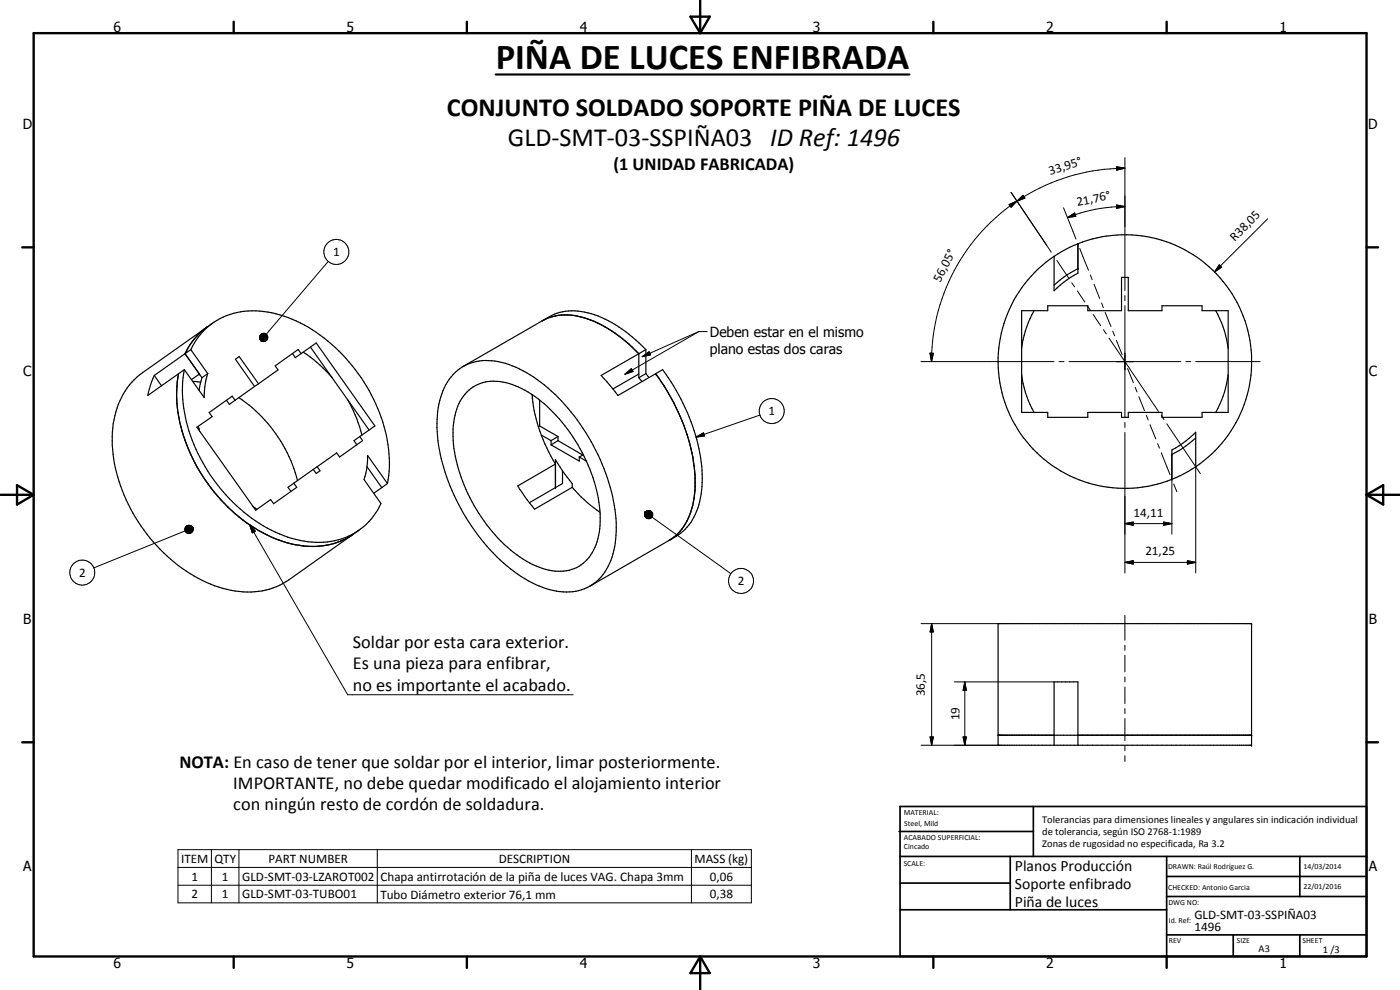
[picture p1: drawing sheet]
<svg xmlns="http://www.w3.org/2000/svg" width="420mm" height="297mm" viewBox="0 0 420 297" stroke-linecap="round" stroke-linejoin="round" font-family="sans-serif">
<g fill="none" stroke="#000" stroke-width=".35">
<path d="M316.3 76.9a38 38 0 0 0-12.4 49.4 38 38 0 0 0 47.8 17.5M323.5 73.2v8.8l-3.3 1.9-3.9 3.3v-10.3M323.5 73.2a38 38 0 0 1 47.7 17.5 38 38 0 0 1-12.4 49.3M323.5 73.2l-2.5 1-4.7 2.7M62.1 98.2a20.3 20.3 0 0 0-6.6 7.9M62.1 98.2l-19.4 13.6a23.5 23.5 0 0 0-9 19.1 48.8 48.8 0 0 0 14.3 33.9 42.1 42.1 0 0 0 22.6 12.5 21.8 21.8 0 0 0 16.1-3.3l21.1-15M63.8 96.9l-1.7 1.3M162.7 96.3a16.4 16.4 0 0 1 15.7-1.9 40.1 40.1 0 0 1 15.4 10.5M162.7 96.3a17.4 17.4 0 0 1 15.7 .1 43 43 0 0 1 13.3 9.7M162.7 96.3l-23.7 13.6M306.6 93.2h7.8v-1.5h12.1v1.5h10.1v-10h2v10h10.1v-1.5h12.1v1.5h7.8v30.5h-7.8v1.5h-12.1v-1.5h-10.1v1.5h-2v-1.5h-10.1v1.5h-12.1v-1.5h-7.8zM310.3 93.2a31.2 31.2 0 0 0-3.7 11.3"/>
<path d="M323.5 80.6l-3.3 1.9-3.9 3.1M364.9 93.2a31.2 31.2 0 0 1 3.7 11.3M46.3 112.6l2.2 3.1M53.6 112.1a42.5 42.5 0 0 0 6.4 29.4 46.4 46.4 0 0 0 27.4 21.7 22.9 22.9 0 0 0 18.6-2.9M53.6 112.1l-9.2 6.6 .8-3.1 1.1-3M55.3 110.9l6 8.4 .2-3.2 .8-4M55.3 110.9a42.6 42.6 0 0 0 6.3 29.2 48.1 48.1 0 0 0 26 21.4 22.8 22.8 0 0 0 20.7-2.8 20 20 0 0 0 6-7.6l-5-7.2 .7-3 .3-4.2 6 8.4M55.3 110.9l-1.7 1.2M55.5 106.1l5.1 7.2M55.5 106.1l-9.2 6.5M57.3 104.9a20.4 20.4 0 0 1 23.1-11.3 43.6 43.6 0 0 1 27.1 18.5 44.2 44.2 0 0 1 9 31.8l-.2 1.2M57.3 104.9l5 7.2"/>
<path d="M57.3 104.9l-1.8 1.2M57.8 114.4l2.4 .3M59.8 112.2l-2.4 1.7M60.6 113.3l-.8 3.9M62.3 112.1l-1.7 1.2M71.7 119.3a43 43 0 0 1 17.6 24.9M76.4 116l-7.6 5.3-.8-1.2M77.6 115.1l-1.2 .9M77.6 115.1l-5.8-8.1-1.2 .8 5.8 8.2M87.8 106.1l.8 1.2 1.8-1.2M90.4 106.1l-.9-1.2-6.9 4.9 .8 1.2-5.8 4.1M90.4 106.1l4.5-3.2 17.6 24.9-4.5 3.2"/>
<path d="M91 105.7l5 3.9 3.7 3.7M93.2 104.1l17.6 24.9M104.3 119.8l2.8 5.9 1.5 4.9M136 112.4a14 14 0 0 1 13.6-3.9 37.7 37.7 0 0 1 18.9 11.8 60.7 60.7 0 0 1 16.4 36.5 23.7 23.7 0 0 1-3.9 15.6 14.3 14.3 0 0 1-16 4.5 41.2 41.2 0 0 1-19.9-14.2 59.8 59.8 0 0 1-14-34.4 22.9 22.9 0 0 1 4.9-15.9zM140.2 117.6a12 12 0 0 1 12.5-2.5 37.5 37.5 0 0 1 18.5 14.9 45.7 45.7 0 0 1 8.9 27.6 14.6 14.6 0 0 1-7.1 12.7 15.1 15.1 0 0 1-13-.9 46.1 46.1 0 0 1-20.7-23.7 34.7 34.7 0 0 1-2.5-22l1.3-3.4zM159.7 118.4a46.5 46.5 0 0 0 7 20.8l-11.3 6.6 2.7 4.1 2.3 2.9 11.3-6.6M159.8 118.5v1.3M191.7 113.3l.9 1.2M191.7 106.1v7.2M191.7 106.1l-11.3 6.5 5.1 6.1 11.3-6.6M191.7 112.2l-7.8 4.5M193.8 104.9v7.2"/>
<path d="M193.8 112.1l1 1.2M193.8 112.1l-2.1 1.2M193.8 104.9l-2.1 1.2M196.8 112.1l2.1-1.2a58.5 58.5 0 0 1 11.9 32.7 20.7 20.7 0 0 1-5.8 15.8l-4.3 2.8M196.8 112.1a63.3 63.3 0 0 1 6.7 11.5M306.6 112.4a30.2 30.2 0 0 0 3.7 11.3M368.6 112.4a30.2 30.2 0 0 1-3.7 11.3M59.5 127.9l.4 1.4M70.6 120.1l-.9-1.2-6.9 4.9 .9 1.2-4.6 3.2 17.6 24.9 4.5-3.2 .9 1.2 7-4.9-.9-1.2M108 131l.8 1.2-6.9 4.9-.9-1.2-5.8 4.1M108 131l-1.8 1.2 .9 1.3M162 127.8l5.5 3.2"/>
<path d="M162 127.8l-.4 .2M162 120v7.8M162.5 130.6l2.9 1.6M165.4 133.5l8.5 4.8v-1.2M165.4 132.2v1.3M167.5 131l-2.1 1.2M167.5 131v1.2M167.5 132.2l7.4 4.3M167.5 132.2l-2.1 1.3M173.9 137.1l2.1 1.2M175 136.4l-1.1 .7M203.5 123.6l1.2 2.7"/>
<path d="M203.5 123.6a46 46 0 0 1 4.6 26.9 16.4 16.4 0 0 1-7.4 11.7M358.8 131.4l-3.9 3.1-3.2 1.9M75.9 152l1.2 .8M94 140.8l-7.6 5.4 .9 1.2M95.2 140l-1.2 .8M95.2 140l.8 1.3-1.1 .8-.9-1.3M110.1 140l4.5 6.3M114.6 146.3l-2.4 1.7M116.3 145.1l-1.7 1.2M166.7 146.3l-7.8 4.5M168.8 141.3v3.8l-2.1 1.2M171.7 146.2v-1.1l-3-4-2-3.2v8.4"/>
<path d="M171.7 146.2l4.6 4.6 3.8 2.9M358.8 140v-10.3l-3.8 3.3-3.3 2v8.8M358.8 140l-3.4 2.1-3.7 1.7M200.7 162.2l-23.6 13.7M299.5 187.1h76.1v36.5h-76.1zM299.5 220.6h76.1M316.3 223.6v-19h7.2v19"/>
</g>
<g fill="#000">
<circle cx="323.5" cy="73.2" r=".18"/>
<circle cx="323.5" cy="80.6" r=".18"/>
<circle cx="59.8" cy="112.2" r=".18"/>
<circle cx="196.8" cy="112.1" r=".18"/>
<circle cx="351.7" cy="136.4" r=".18"/>
<circle cx="166.7" cy="146.3" r=".18"/>
<circle cx="351.7" cy="143.8" r=".18"/>
<circle cx="375.6" cy="187.1" r=".18"/>
<circle cx="375.6" cy="223.6" r=".18"/>
<circle cx="375.6" cy="220.6" r=".18"/>
</g>
<g fill="none" stroke="#000" stroke-width=".71">
<path d="M10.1 9.9h400v277.1h-400zM70.1 6.5v3.4M140.1 6.5v3.4M207.2 5h5.8l-2.9 4.9zM210.1 0v9.9M280.1 6.5v3.4M350.1 6.5v3.4M6.7 74.2h3.4M410.1 74.2h3.5M.1 148.5h10M5.1 145.6l5 2.9-5 2.9zM410.1 148.5h10"/>
<path d="M410.1 148.5l5-2.9v5.8zM6.7 222.7h3.4M410.1 222.7h3.5M70.1 287v3.4M140.1 287v3.4M210.1 287v10M210.1 287l2.9 5h-5.8zM280.1 287v3.4M350.1 287v3.4"/>
</g>
<g fill="none" stroke="#000" stroke-width=".51">
<path d="M269.8 249.5h40.3M270.1 242h140v45h-140zM270.1 257h140M303.2 257v16M310.1 242v15M350.1 257v30M390.1 257v12M270.1 265h33.1M270.1 273h80M350.1 269h60M350.1 263h60M350.1 280.5h60"/>
<path d="M370.1 280.5v6.5M390.1 280.5v6.5"/>
</g>
<g fill="none" stroke="#000" stroke-width=".3">
<path d="M303.4 57.7l10.7 15.9M335.1 50l2.5 .5-2.5 .6zM337.6 47.3v39.9M337.6 50.5a58.1 58.1 0 0 0-32.4 9.9M98.5 78.4l-18.5 21.9M302.8 61.4l2.4-1.1-1.8 1.9zM305.2 60.4l1.8-1.8 .6 .8zM305.2 60.3a58 58 0 0 0-25.6 48.2M314.1 73.6l1.4 2.1M317.2 78.1l3.6 5.5M319.2 62.4l3.7 9.4M320.4 65.3l2.1-1.4 .4 1z"/>
<path d="M324.1 74.5l2.6 6.6M335.1 61.5l2.5 .5-2.5 .5zM337.6 62a45.2 45.2 0 0 0-17.2 3.3M365.9 79.5l.7 .7-2.1 1.4zM380.4 65.7l-15.9 15.9M79.1 100h.2l-1 2.2zM79.3 100l.3 .1-1.3 2.1zM209.8 99.5l-22.2 12.8M212.2 99.5h-2.5l-17 7.5M321.6 84.8l.9 1.3M323.3 87.3l2.3 3.3M326.4 91.9l.8 1.2"/>
<path d="M327.2 82.5l.6 1.4M328.1 94.4l2.2 3.3M328.3 85.3l1.7 4.2M330.6 90.9l.5 1.4M331.2 98.9l.8 1.3M331.7 93.7l1.7 4.3M334 99.4l.5 1.4M337.6 88.7v1.5M337.6 91.7v33.6M77.9 101.2l.4 1zM77.9 101l.4 1.2zM77.9 101.5l.4 .7z"/>
<path d="M78 100.7l.3 1.5zM78 101.8l.3 .4zM78.1 100.5l.2-.2v1.9zM78.1 100.5l.2 1.7-.3-1.5zM78.1 102l.2 .2zM78.3 102.2l.5 .2zM78.3 102.2l.8 .3zM78.3 102.2l1 .3zM78.3 102.2l1.3 .2zM78.3 102.2l1.5 .1zM78.3 102.2l1.7-.1-.2 .2zM78.3 102.2l1.9-.3-.2 .2z"/>
<path d="M78.3 102.2l2-.6-.1 .3zM78.3 102.2l2.1-.8-.1 .2zM78.3 102.2l2.1-1.1v.3zM78.3 102.2l2-1.4 .1 .3zM78.3 102.2l1.9-1.6 .1 .2zM78.3 100.3l.3-.2-.3 2.1zM78.4 100.1v2.1M78.6 100.1l.2-.1-.5 2.2zM78.8 100h.3l-.8 2.2zM79.6 100.1l.2 .1-1.5 2zM79.8 100.2l.2 .2-1.7 1.8zM80 100.4l.2 .2-1.9 1.6z"/>
<path d="M187.6 112.3l1.9-1.7 .5 .9zM192.7 107l2.1-1.5 .4 1zM276.4 108.5h39.9M279.1 106h1l-.5 2.5zM317.8 108.5h1.5M320.8 108.5h33.6M332.8 101.4l14.9 22M335.1 102.2l1.7 4.2M337.3 107.8l.6 1.4M338.4 110.6l1.7 4.2M340.7 116.2l.5 1.4M341.8 119l1.7 4.2"/>
<path d="M355.9 108.5h1.5M358.8 108.5h19.4M208.9 131.1l2.2-1.2 .3 .9zM228 124.5l-19.1 6.6M337.6 126.7v1.6M337.6 129.8v42.1M344 124.6l.6 1.4M345.1 127.4l1.8 4.3M347.4 133.1l.6 1.4M348.5 124.7l.8 1.2M348.5 135.8l2.6 6.6M350.2 127.2l10 14.9"/>
<path d="M55.4 158.7l2.5-.3-2.5 .5zM55.4 158.9l2.5-.5-2.4 .8zM55.4 158.5h2.5M55.5 159.2l2.4-.8-2.3 1zM55.5 158.4h2.4l-2.5 .3zM55.5 159.3l-27.4 11.1M55.5 158.3h2.4M55.6 159.4l2.3-1-2.2 1.2zM55.7 158.2l2.2 .2h-2.4zM55.7 159.6l2.2-1.2-1.9 1.5zM55.8 157.9l.2-.1 1.9 .6zM55.8 157.9l2.1 .5-2.2-.2z"/>
<path d="M56 159.9l1.9-1.5-1.7 1.6zM56 157.8l.3-.2 1.6 .8zM56.2 160l1.7-1.6-1.5 1.7zM56.3 157.6l1.6 .8zM56.5 157.6l1.4 .8zM56.8 157.6l1.1 .8zM57.1 157.6l.8 .8zM57.4 157.8l.5 .6zM57.6 157.9l.3 .5zM57.9 158.4l-1.2 1.7h-.3zM57.9 158.4l-.9 1.7h-.3zM57.9 158.4l-.7 1.6-.2 .1z"/>
<path d="M57.9 158.4l-.4 1.4-.3 .2zM57.9 158.4l-.4 1.4zM57.9 158.4l-.3 1.2zM57.9 158.4l-.1 1zM57.9 158.4v.8zM57.9 158.4v.5zM57.9 158.4v.2zM74.9 157.5l1.7 1.9-.9 .5zM74.9 157.5l29.4 50.9h67.7M193.6 153.7l-.1 .5zM193.6 153.7l-.2 .7zM193.6 153.7l-.1 1z"/>
<path d="M193.6 153.7l-.1 1.3zM193.6 153.7l.1 1.5-.2-.2zM193.6 153.7l.3 1.7zM193.6 153.7l.5 1.8-.2-.1zM193.6 153.7l.8 1.9-.3-.1zM193.6 153.7l1 2-.2-.1zM193.6 153.7l1.3 1.9-.3 .1zM193.6 153.7l1.5 1.9h-.2zM193.6 153.7l1.8 1.7-.3 .2zM193.6 153.7l2 1.5-.2 .2zM193.6 153.7l2.1 1.3-.1 .2zM193.6 153.7l2.3 1.1-.2 .2z"/>
<path d="M193.6 153.7l2.3 .8v.3zM193.6 153.7l2.3 .5v.3zM193.6 153.7l2.3 .3v.2zM193.6 153.7h2.1l.2 .3zM193.6 153.7l1.9-.2 .2 .2zM193.6 153.7l1.8-.4 .1 .2zM193.6 153.7l1.8-.4zM193.6 153.7l1.2-.5h.3zM193.6 153.7l1.2-.5zM193.6 153.7l1-.5zM193.6 153.7l.7-.5zM193.6 153.7l.2-.2z"/>
<path d="M193.6 153.8h2.3M193.6 153.6h2.1M193.8 153.5l.2-.2-.4 .4zM195.7 155.2l23.7 16.9M337.6 157.1l2.5-.5v1zM337.6 157.1h14.1M349.2 156.6l2.5 .5-2.5 .5zM351.7 144.1v16.2M352.2 145.2l1 2.3M358.8 140.2v31.7M337.6 168.7l2.5-.5v1zM337.6 168.7h21.2"/>
<path d="M356.4 168.2l2.4 .5-2.4 .5zM276.4 187.1h23.1M279.6 187.1l.5 2.5h-1zM279.6 187.1v36.5M337.6 184.6v7.5M337.6 193.6v1.5M337.6 196.6v5M286.4 204.6h29.9M289.5 204.6l.5 2.5h-1zM289.5 204.6v19M337.6 203.1v1.5M337.6 206.1v5"/>
<path d="M337.6 212.6v1.5M337.6 215.6v6.6M276.4 223.6h23.1M279.1 221.1h1l-.5 2.5zM289 221.1h1l-.5 2.5zM337.6 223.7v1.6M337.6 226.7v1.8M53.4 254.9h172.1v16h-172.1zM63.4 254.9v16M71.7 254.9v16M113.2 254.9v16M207.5 254.9v16"/>
<path d="M53.4 260.3h172.1M53.4 265.6h172.1"/>
<circle cx="101" cy="75.6" r="3.8"/>
<circle cx="231.6" cy="123.3" r="3.8"/>
<circle cx="24.7" cy="171.8" r="3.8"/>
<circle cx="222.4" cy="174.3" r="3.7"/>
</g>
<path d="M148.7 22.4h124.3" fill="none" stroke="#000" stroke-width=".63"/>
<g fill="#000">
<path d="M305.2 60.4l1.8-1.8 .6 .8zM335.1 50l2.5 .5-2.5 .6zM302.8 61.4l2.4-1.1-1.8 1.9zM320.4 65.3l2.1-1.4 .4 1zM335.1 61.5l2.5 .5-2.5 .5zM365.9 79.5l.7 .7-2.1 1.4zM78.3 102.2l.5 .2zM78.3 102.2l.8 .3zM78.3 102.2l1 .3zM78.3 102.2l1.3 .2zM78.3 102.2l1.5 .1zM78.3 102.2l1.7-.1-.2 .2z"/>
<path d="M78.3 102.2l1.9-.3-.2 .2zM78.3 102.2l2-.6-.1 .3zM78.3 102.2l2.1-.8-.1 .2zM78.3 102.2l2.1-1.1v.3zM78.3 102.2l2-1.4 .1 .3zM78.3 102.2l1.9-1.6 .1 .2zM80 100.4l.2 .2-1.9 1.6zM79.8 100.2l.2 .2-1.7 1.8zM79.6 100.1l.2 .1-1.5 2zM79.3 100l.3 .1-1.3 2.1zM79.1 100h.2l-1 2.2zM78.8 100h.3l-.8 2.2z"/>
<path d="M78.6 100.1l.2-.1-.5 2.2zM78.1 100.5l.2-.2v1.9zM78.1 100.5l.2 1.7-.3-1.5zM78 100.7l.3 1.5zM77.9 101l.4 1.2zM77.9 101.2l.4 1zM77.9 101.5l.4 .7zM78 101.8l.3 .4zM78.1 102l.2 .2zM187.6 112.3l1.9-1.7 .5 .9zM192.7 107l2.1-1.5 .4 1zM279.1 106h1l-.5 2.5z"/>
<path d="M208.9 131.1l2.2-1.2 .3 .9zM57.6 157.9l.3 .5zM57.4 157.8l.5 .6zM57.1 157.6l.8 .8zM56.8 157.6l1.1 .8zM56.5 157.6l1.4 .8zM56.3 157.6l1.6 .8zM56 157.8l.3-.2 1.6 .8zM55.8 157.9l.2-.1 1.9 .6zM55.4 158.7l2.5-.3-2.5 .5zM55.4 158.9l2.5-.5-2.4 .8zM55.5 159.2l2.4-.8-2.3 1z"/>
<path d="M55.6 159.4l2.3-1-2.2 1.2zM55.7 159.6l2.2-1.2-1.9 1.5zM56 159.9l1.9-1.5-1.7 1.6zM56.2 160l1.7-1.6-1.5 1.7zM57.9 158.4l-1.2 1.7h-.3zM57.9 158.4l-.9 1.7h-.3zM57.9 158.4l-.7 1.6-.2 .1zM57.9 158.4l-.4 1.4-.3 .2zM57.9 158.4l-.4 1.4zM57.9 158.4l-.3 1.2zM57.9 158.4l-.1 1zM57.9 158.4v.8z"/>
<path d="M57.9 158.4v.5zM57.9 158.4v.2zM74.9 157.5l1.7 1.9-.9 .5zM193.6 153.7l-.1 .5zM193.6 153.7l-.2 .7zM193.6 153.7l-.1 1zM193.6 153.7l-.1 1.3zM193.6 153.7l.1 1.5-.2-.2zM193.6 153.7l.3 1.7zM193.6 153.7l.5 1.8-.2-.1zM193.6 153.7l.8 1.9-.3-.1zM193.6 153.7l1 2-.2-.1z"/>
<path d="M193.6 153.7l1.3 1.9-.3 .1zM193.6 153.7l1.5 1.9h-.2zM193.6 153.7l1.8 1.7-.3 .2zM193.6 153.7l2 1.5-.2 .2zM193.6 153.7l2.1 1.3-.1 .2zM193.6 153.7l2.3 1.1-.2 .2zM193.6 153.7l2.3 .8v.3zM193.6 153.7l2.3 .5v.3zM193.6 153.7l2.3 .3v.2zM193.6 153.7l1.8-.4 .1 .2zM193.6 153.7l1.8-.4zM193.6 153.7l1.2-.5h.3z"/>
<path d="M193.6 153.7l1.2-.5zM193.6 153.7l1-.5zM193.6 153.7l.7-.5zM193.8 153.5l.2-.2-.4 .4zM193.6 153.7l.2-.2zM337.6 157.1l2.5-.5v1zM349.2 156.6l2.5 .5-2.5 .5zM337.6 168.7l2.5-.5v1zM356.4 168.2l2.4 .5-2.4 .5zM279.6 187.1l.5 2.5h-1zM289.5 204.6l.5 2.5h-1zM279.1 221.1h1l-.5 2.5z"/>
<path d="M289 221.1h1l-.5 2.5z"/>
</g>
<path d="M55.7 158.2h2.2" fill="none" stroke="#000" stroke-width=".42"/>
<text font-size="11" x="148.8" y="20.8">PIÑA DE LUCES ENFIBRADA</text>
<g font-size="7.9">
<text x="134.1" y="34.9">CONJUNTO SOLDADO SOPORTE PIÑA DE LUCES</text>
<text x="152.4" y="43.9">GLD-SMT-03-SSPIÑA03 ID Ref: 1496</text>
</g>
<g font-size="5.5">
<text x="184.1" y="51">(1 UNIDAD FABRICADA)</text>
<text x="105.9" y="194.6">Soldar por esta cara exterior.</text>
<text x="105.9" y="200.9">Es una pieza para enfibrar,</text>
<text x="105.9" y="207.2">no es importante el acabado.</text>
<text x="53.8" y="230.5">NOTA: En caso de tener que soldar por el interior, limar posteriormente.</text>
<text x="70" y="236.8">IMPORTANTE, no debe quedar modificado el alojamiento interior</text>
<text x="70" y="243.1">con ningún resto de cordón de soldadura.</text>
</g>
<g font-size="4.7">
<text x="304.6" y="261.2">Planos Producción</text>
<text x="304.6" y="266.6">Soporte enfibrado</text>
<text x="304.6" y="272">Piña de luces</text>
</g>
<g font-size="4.2">
<text x="34" y="9.6">6</text>
<text x="104" y="9.6">5</text>
<text x="174" y="9.6">4</text>
<text x="244" y="9.6">3</text>
<text x="314" y="9.6">2</text>
<text x="384" y="9.6">1</text>
<text x="6.8" y="38.7">D</text>
<text x="410.6" y="38.7">D</text>
<text x="213.1" y="101">Deben estar en el mismo</text>
<text x="213.1" y="106.1">plano estas dos caras</text>
<text x="7" y="112.9">C</text>
<text x="410.8" y="112.9">C</text>
<text x="7" y="187.1">B</text>
<text x="410.8" y="187.1">B</text>
<text x="7" y="261.4">A</text>
<text x="410.8" y="261.4">A</text>
<text x="34" y="290.4">6</text>
<text x="104" y="290.4">5</text>
<text x="174" y="290.4">4</text>
<text x="244" y="290.4">3</text>
<text x="314" y="290.4">2</text>
<text x="384" y="290.4">1</text>
</g>
<g font-size="3.9">
<text x="315.2" y="52.5" transform="rotate(-17 315.2 52.5)">33,95°</text>
<text x="323.4" y="61.8" transform="rotate(-11 323.4 61.8)">21,76°</text>
<text x="100" y="76.9">1</text>
<text x="370.6" y="72.6" transform="rotate(-45 370.6 72.6)">R38,05</text>
<text x="282.1" y="84.8" transform="rotate(-62 282.1 84.8)">56,05°</text>
<text x="230.6" y="124.6">1</text>
<text x="340.2" y="155.1">14,11</text>
<text x="343.7" y="166.7">21,25</text>
<text x="23.7" y="173.1">2</text>
<text x="221.4" y="175.6">2</text>
<text x="277.6" y="208.8" transform="rotate(-90 277.6 208.8)">36,5</text>
<text x="288" y="216.1" transform="rotate(-90 288 216.1)">19</text>
<text x="54.3" y="258.9">ITEM</text>
<text x="64.4" y="258.9">QTY</text>
<text x="80.5" y="258.9">PART NUMBER</text>
<text x="149.7" y="258.9">DESCRIPTION</text>
<text x="208.4" y="259">MASS (kg)</text>
<text x="57.5" y="264.2">1</text>
<text x="57.5" y="269.5">2</text>
<text x="66.6" y="264.2">1</text>
<text x="66.6" y="269.5">1</text>
<text x="72.6" y="264.2">GLD-SMT-03-LZAROT002</text>
<text x="72.6" y="269.5">GLD-SMT-03-TUBO01</text>
<text x="114.2" y="264.3">Chapa antirrotación de la piña de luces VAG. Chapa 3mm</text>
<text x="114.2" y="269.6">Tubo Diámetro exterior 76,1 mm</text>
<text x="213" y="264.2">0,06</text>
<text x="213" y="269.5">0,38</text>
<text x="358.5" y="275.6">GLD-SMT-03-SSPIÑA03</text>
<text x="358.5" y="279.4">1496</text>
</g>
<g font-size="3.1">
<text x="312.7" y="246.8">Tolerancias para dimensiones lineales y angulares sin indicación individual</text>
<text x="312.7" y="250.4">de tolerancia, según ISO 2768-1:1989</text>
<text x="312.7" y="254">Zonas de rugosidad no especificada, Ra 3.2</text>
<text x="377.7" y="285.6">A3</text>
<text x="397" y="285.9">1 /3</text>
</g>
<g font-size="2.4">
<text x="271.2" y="244.4">MATERIAL:</text>
<text x="271.3" y="252">ACABADO SUPERFICIAL:</text>
<text x="271.4" y="247.9">Steel, Mild</text>
<text x="271.3" y="254.6">Cincado</text>
<text x="271.2" y="259.7">SCALE:</text>
<text x="350.6" y="260.8">DRAWN: Raúl Rodríguez G.</text>
<text x="391.2" y="260.6">14/03/2014</text>
<text x="350.6" y="267">CHECKED: Antonio Garcia</text>
<text x="391.2" y="266.7">22/01/2016</text>
<text x="350.6" y="271.4">DWG NO:</text>
<text x="350.8" y="276.9">Id. Ref:</text>
<text x="350.8" y="282.8">REV</text>
<text x="371.2" y="282.9">SIZE</text>
<text x="390.9" y="282.9">SHEET</text>
</g>
</svg>
